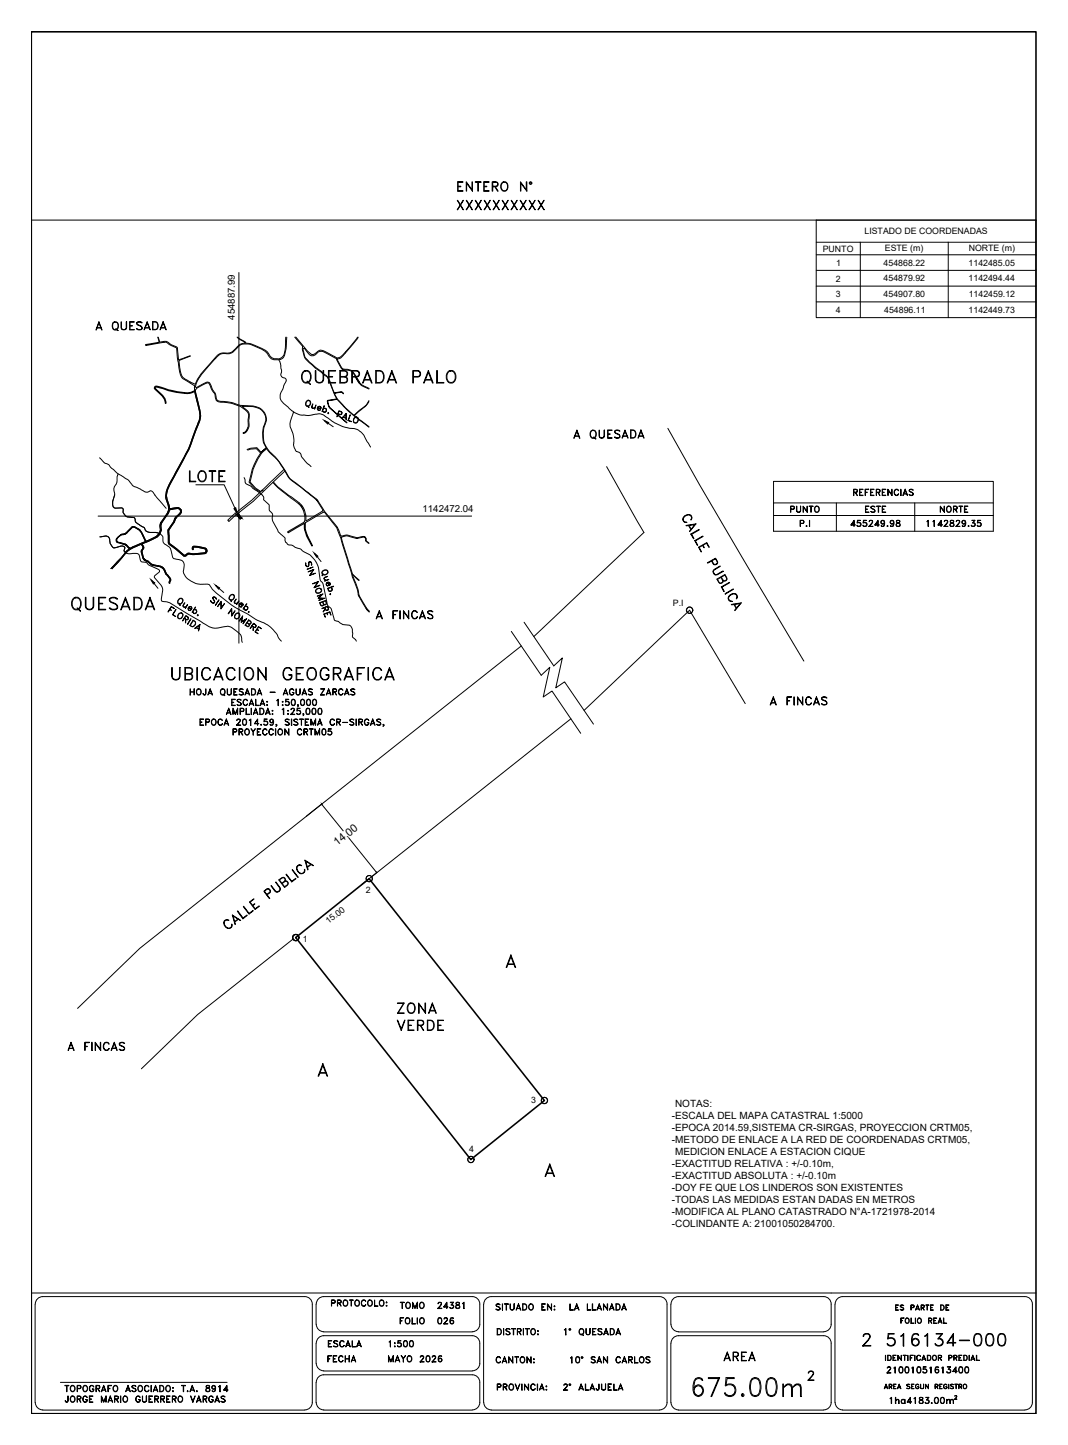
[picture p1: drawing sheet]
<svg xmlns="http://www.w3.org/2000/svg" width="340mm" height="460mm" viewBox="0 0 340 460" stroke-linecap="round" stroke-linejoin="round" font-family="sans-serif">
<!-- layer: Calles -->
<g fill="none" stroke="#000" stroke-width=".32">
<circle cx="219.6" cy="194.3" r="1.02"/>
<circle cx="219.6" cy="194.2" r=".98"/>
<circle cx="94.2" cy="298.5" r="1"/>
<circle cx="94.2" cy="298.4" r=".98"/>
</g>
<!-- layer: MACHOTE$0$4 -->
<path d="M10 70.1h319.9M10 411.6h319.9" fill="none" stroke="#000" stroke-width=".32"/>
<path d="M10 10.1h319.9v440h-319.9z" fill="none" stroke="#000" stroke-width=".51"/>
<!-- layer: TEX -->
<g fill="none" stroke="#000" stroke-width=".32">
<path d="M158.3 422.9h.7a1.11 1.11 0 0 1 .7 1.1 1.11 1.11 0 0 1-.7 1h-.7zM158.4 423.1a.97 .97 0 0 1 1.1 .5 .97 .97 0 0 1-.2 1.2h-.9zM160.3 422.9l.1 2.1zM161.1 423.3a.81 .81 0 0 1 1.3 0l-.5-.2-.7 .2 .1 .3 1 .6 .1 .5-.2 .1a.81 .81 0 0 1-1.1-.1l.4 .1 .8-.1-.1-.5-1-.6zM162.9 422.9l1.2 .2zM163.4 423.1v1.9l.2-1.9M164.8 423.9l.9-.1 .2-.5-.4-.2h-.7l-.1 1.9v-2.1l1.2 .2v.7l-1.1 .2M165.3 424l.6 1-.5-1M166.6 422.9l.1 2.1zM167.3 422.9l1.2 .2zM167.8 423.1v1.9l.2-1.9M169.2 423.3l.2-.2a.92 .92 0 0 1 1.1 .9 .92 .92 0 0 1-1.1 .8l-.4-.6z"/>
<path d="M169.4 423.1a.86 .86 0 0 1 1.1 .9 .86 .86 0 0 1-1.1 .8l-.3-.6zM171.2 423.7l.3 .1zM171.3 423.7l.1 .1zM171.3 424.7l.1 .3zM171.3 424.8h.1M179.7 423.3l.5-.4v2.1l-.1-1.9zM184.6 423.3l.4-.4a.97 .97 0 0 1 1 1.1 .97 .97 0 0 1-1.2 .8l-.4-.6zM184.8 423.1h.2a.87 .87 0 0 1 .8 1 .87 .87 0 0 1-1 .7l-.3-.6zM185.2 424.7l.6 .5zM186.6 422.9l.2 1.8 .3 .1h.5l.2-.4 .1-1.5v1.5l-.3 .4-.5 .2-.4-.3zM188.7 422.9h1.1l-1 .2v1.7l1 .2h-1.1zM188.8 423.9h.6l-.6 .1"/>
<path d="M190.6 423.1a.81 .81 0 0 1 1.1 .2l-.4-.2-.8 .2 .1 .3 1 .6 .1 .5a.81 .81 0 0 1-1.3 0l.5 .1 .7-.1-.1-.6-1-.5-.1-.3zM192.4 424.5h1.1M192.5 424.4h.9M193 422.9l.7 2.1-.7-1.7-.8 1.7zM194.3 422.9a1.09 1.09 0 0 1 1.3 .6 1.09 1.09 0 0 1-.3 1.3l-1 .2zM194.4 423.1h.5a.96 .96 0 0 1 .7 .9 .96 .96 0 0 1-.7 .8h-.5zM196.3 424.5h1.1M196.4 424.4h1M196.9 422.9l.7 2.1-.7-1.7-.8 1.7zM19.2 440.1h53.1M158.3 440.6h.9l.4 .4-.2 .5-1 .1 .8-.1 .2-.3-.2-.5h-.8v1.9zM160.2 440.6l1.1 .1 .2 .3-.2 .5-1 .1 .7-.1 .4-.3-.1-.4-1-.1v1.9z"/>
<path d="M160.8 441.6l.7 1-.6-1M162.2 440.8a.88 .88 0 0 1 1.4 .8 .88 .88 0 0 1-1.4 .7l-.1-.5zM162.4 440.8a.63 .63 0 0 1 .7-.1 .63 .63 0 0 1 .3 .7 .82 .82 0 0 1-.7 1.1l-.6-.7zM164 440.6l.8 1.7 .7-1.7-.7 2zM166.1 440.6l.1 2zM167 440.6l1.2 1.7 .1-1.7v2l-1.2-1.8-.1 1.8zM169.2 440.8l.7-.2 .5 .4a.7 .7 0 0 0-.8-.3 .7 .7 0 0 0-.5 .7v.4a.7 .7 0 0 0 .5 .7 .7 .7 0 0 0 .8-.4 .87 .87 0 0 1-1.3 .3 .87 .87 0 0 1 0-1.4zM171.1 440.6l.1 2zM172 442.1h1.1M172 442h1M172.5 440.6l.8 2-.8-1.8-.7 1.8zM173.9 442.4l.2 .1z"/>
<path d="M173.9 441.2l.2 .3zM173.9 441.4h.1M281.7 441.8h.8M281.7 441.7h.7M282.1 440.7l.6 1.4-.6-1.3-.5 1.3zM283.2 441.4l.7-.1v-.5l-.7-.1-.1 1.4v-1.4l.9 .1-.1 .6h-.7M283.5 441.4l.5 .7zM284.6 442.1v-1.4h.8h-.9v1.4M284.6 441.4h.5h-.5M285.9 441.8h.9M285.9 441.7h.8M286.3 440.7l.6 1.4-.6-1.3-.5 1.3z"/>
<path d="M288.7 440.8l.4-.1 .7 .1h-1l.1 .4 .8 .3 .1 .4-.4 .2-.7-.2a.47 .47 0 0 0 .6 .2 .47 .47 0 0 0 .3-.6l-.8-.3zM290.3 442.1v-1.4h.8h-.8v1.4M290.3 441.4h.5h-.5M291.7 440.8l.5-.1 .4 .3a.59 .59 0 0 0-.8-.1 .59 .59 0 0 0-.1 .8 .59 .59 0 0 0 .8 .1v-.3h-.3h.4a.58 .58 0 0 1-.7 .6 .58 .58 0 0 1-.4-.9zM293.1 440.7l.1 1 .4 .4 .5-.4v-1v1l-.2 .4-.7-.2zM294.7 440.7l.9 1.2 .1-1.2v1.4l-.9-1.3-.1 1.3zM297.8 441.4l.7-.1 .1-.4-.8-.2v1.4v-1.4l.8 .1v.5l-.8 .1M298.2 441.4l.5 .7-.4-.7M299.3 440.7h.7h-.8v1.4M299.3 441.4h.4h-.4M300.6 440.8l.6-.1 .4 .3a.58 .58 0 0 0-.8-.2 .58 .58 0 0 0-.3 .7 .48 .48 0 0 0 .5 .6 .48 .48 0 0 0 .5-.6h-.3h.4a.58 .58 0 0 1-.8 .6 .58 .58 0 0 1-.3-.9zM302.1 440.7v1.4z"/>
<path d="M302.6 440.8l.4-.1 .6 .1h-.9l.1 .4 .7 .3v.6l-.9-.2h.9v-.4l-.7-.3zM304 440.7h.9zM304.4 440.7v1.4l.1-1.4M305.4 441.4l.7-.1v-.5l-.7-.1-.1 1.4v-1.4l.9 .1-.1 .6h-.7M305.8 441.4l.5 .7-.5-.7"/>
<circle cx="181.5" cy="423.2" r=".29"/>
<circle cx="181.5" cy="423.2" r=".16"/>
<circle cx="307.2" cy="441.3" r=".62"/>
<circle cx="307.3" cy="441.3" r=".7"/>
</g>
<!-- layer: MARCO-INTERNO -->
<g fill="none" stroke="#000" stroke-width=".32">
<path d="M11.2 415.2v31.3M11.2 415.2l.6-1.5 .8-.7 1-.2h83.4a2.38 2.38 0 0 1 2.4 2.4M99.4 415.2v31.3M100.6 415.2v6.4M100.7 415.2l.3-1.1 .6-.8 1.5-.5h47.3a2.38 2.38 0 0 1 2.4 2.4M152.8 415.2l-.1 6.9-.8 1.3-1.5 .6h-47.3l-1.5-.6-.6-.8-.3-1M154 415.2v31.3M154.1 415.2l.2-1.1 .6-.8 1.5-.5h53.6a2.38 2.38 0 0 1 2.4 2.4M212.4 415.2v31.3M213.6 415.2v6.4M262.3 412.8h-46.2l-1.5 .5-.7 .8-.2 1.1M262.3 412.8l1 .2 .8 .7 .6 1.5"/>
<path d="M264.7 415.2l-.1 6.9-.8 1.3-1.5 .6M265.9 415.2v31.3M268.3 412.8h58M268.3 412.8l-1 .2-.8 .7-.6 1.5M326.4 412.8l1 .2 .8 .7 .5 1.5M328.7 415.2v31.3M100.6 427.6v6.5M100.7 427.6l.3-1 .6-.9 1.5-.5h47.3a2.38 2.38 0 0 1 2.4 2.4l-.1 7-.8 1.3-1.5 .5M100.7 434l.3 1.1 .6 .8 1.5 .5M103.1 436.5h47.3M213.6 427.6v18.9M213.7 421.6l.2 1 .7 .8 1.5 .6h46.2"/>
<path d="M262.3 425.2h-46.2l-1.5 .5-.7 .9-.2 1M262.3 425.2l1 .3 .8 .6 .6 1.5v18.9M11.2 446.5l.3 1 .6 .8 1.5 .5M13.6 448.9h83.4M99.4 446.5l-.2 1-.7 .8-1.4 .5M100.6 440.1v6.4M100.7 440.1l.3-1.1 .6-.8 1.5-.5h47.3a2.38 2.38 0 0 1 2.4 2.4v6.4M100.7 446.5l.3 1 .6 .8 1.5 .5M103.1 448.9h47.3M152.8 446.5l-.3 1-.6 .8-1.5 .5M154.1 446.5l.2 1 .6 .8 1.5 .5M156.4 448.9h53.6"/>
<path d="M212.4 446.5l-.2 1-.7 .8-1.5 .5M213.7 446.5l.2 1 .7 .8 1.5 .5M216 448.9h46.3M264.7 446.5l-.6 1.5-.8 .6-1 .2M265.9 446.5l.6 1.5 .8 .6 1 .2M268.3 448.9h58M328.7 446.5l-.5 1.5-.8 .6-1 .2"/>
</g>
<!-- layer: Datos -->
<g fill="none" stroke="#000" stroke-width=".32">
<path d="M285.2 415.4h.9l-.9 .1v1.5l.9 .1h-.9zM285.2 416.2h.6l-.6 .1M286.6 415.6l.4-.2 .8 .2h-1.1l.3 .5 .7 .4-.1 .5-.6 .1-.4-.3 .4 .2 .7-.2-.2-.4-.8-.4zM286.8 419.6h1l-.8 .1v1.6zM290.1 419.6l.1 1.6 .9 .1h-1zM290.1 416.2l.9-.1v-.5l-.9-.1v1.6v-1.7l.9 .2v.6l-.9 .1M291.5 419.6v1.7zM291.7 416.7h.9M291.7 416.7h.8M292.2 415.4l.6 1.7-.6-1.5-.7 1.5zM293.4 416.2l.8-.1v-.5l-.8-.1-.1 1.6v-1.7l1 .2-.1 .6-.8 .1M293.8 416.3l.5 .8-.5-.8"/>
<path d="M294.8 415.4l1 .1zM295.2 415.5v1.6l.1-1.6M296.3 415.4h.9l-.8 .1v1.5l.8 .1h-.9zM296.4 416.2h.5l-.5 .1M299.3 419.6l.7 1.7-.7-1.5-.7 1.5zM299.5 415.4h.6a.87 .87 0 0 1 .6 .9 .87 .87 0 0 1-.6 .8h-.6zM299.6 415.5h.5a.86 .86 0 0 1 0 1.5h-.5M300.4 419.6l.1 1.6 .9 .1h-1zM301.2 415.4h1l-.9 .1v1.5l.9 .1h-1zM301.3 416.2h.5l-.5 .1M281.9 431.4l.1 1.7zM282.6 431.4h.6a.87 .87 0 0 1 .6 .9 .87 .87 0 0 1-.6 .8h-.6z"/>
<path d="M282.8 431.5a.79 .79 0 0 1 .9 .8 .79 .79 0 0 1-.9 .7zM284.4 431.4v1.7M284.4 432.2h.5l-.5 .1M284.4 431.5v1.5M285.9 431.4l1.1 1.5v-1.5v1.7l-1-1.5-.1 1.5zM287 420.4h.4l-.4 .1M288 431.5v1.6l.1-1.6M289.1 431.4v1.7zM289.8 431.4h1l-.9 .1v1.6zM289.9 432.2h.5l-.5 .1M291.3 431.4v1.7zM292 431.6l.7-.2 .4 .4-.2-.2a.71 .71 0 0 0-1 .7 .71 .71 0 0 0 1 .6l.2-.2v.2a.81 .81 0 0 1-1.2-.1 .81 .81 0 0 1 .1-1.2z"/>
<path d="M294.1 431.4l.7 1.7-.7-1.5-.6 1.5zM295.3 431.4h.5a.87 .87 0 0 1 .6 .9 .87 .87 0 0 1-.6 .8h-.5zM295.4 431.5a.79 .79 0 0 1 1 .8 .79 .79 0 0 1-1 .7zM295.8 420.4l.7-.1 .2-.4-.9-.2-.1 1.6v-1.7l1 .2v.5l-.9 .2M296.2 420.5l.5 .8-.5-.8M297.4 421.2v-1.5l.9-.1h-1v1.7M297.4 420.4h.5l-.5 .1M298.8 432.2l.9-.1v-.5l-.9-.1v1.6v-1.7l.9 .1 .1 .3-.1 .4-.9 .1M298.8 420.9h1M298.9 420.8h.8M299.3 432.3l.5 .8-.5-.8M302.2 432.2h.6l.3-.4-.3-.3h-.6l-.1 1.6v-1.7l1 .2v.5l-.9 .2"/>
<path d="M303.8 432.2l.8-.1v-.5l-.8-.1-.1 1.6v-1.7l1 .2-.1 .6-.8 .1M304.2 432.3l.5 .8zM305.3 431.4v1.7M305.4 432.2h.5l-.5 .1M305.4 431.5v1.5M306.9 431.4h.6a.91 .91 0 0 1 .5 .9 .91 .91 0 0 1-.5 .8h-.6zM307 431.5a.85 .85 0 0 1 .9 .4 .85 .85 0 0 1-.1 1l-.8 .1zM308.5 431.4l.2 1.7zM309.8 431.4l.7 1.7-.7-1.5-.7 1.5zM310.9 431.4l.1 1.6 .9 .1h-1z"/>
<circle cx="288.9" cy="420.4" r=".79"/>
<circle cx="288.9" cy="420.4" r=".7"/>
<circle cx="292.7" cy="420.4" r=".79"/>
<circle cx="292.8" cy="420.4" r=".7"/>
<circle cx="297.6" cy="432.2" r=".77"/>
<circle cx="297.6" cy="432.2" r=".71"/>
</g>
<!-- layer: LP -->
<path d="M212.7 136.4l10.1 17.9 33.2 56.2M193.2 148.6l11.8 20.9-35 33.2M166 205.6l-121.5 96.3-19.8 19.1M181.8 228.8l-63.4 50.3M237.3 224l-17.7-29.7-33.6 31.9M93.3 299l-30.4 24-17.9 17.3" fill="none" stroke="#000" stroke-width=".32"/>
<!-- layer: 1 -->
<g fill="none" stroke="#000" stroke-width=".32">
<path d="M68.7 114l-.2 .2M110 112.3l-.1 .1M110.4 111.7l-.3 .2M60.6 121.9l1.4 .9M60.6 121.6l1.6 .7M63.1 120.5l-.4 .6M78.9 136l-.3 .8M166.9 198.1l9.4 13.9 2.8-2.5-2.1 9.5 2.8-1.9 9.2 13.4M162.8 201l9.5 14 2.8-2.6-2.1 9.5 2.8-1.9 9.1 13.5M102.5 256.1l6.8 8.4M102.6 255.9l-5.1 4M111 266.7l8.8 11"/>
<path d="M120.1 277.7l-5 4"/>
</g>
<!-- layer: 2 -->
<g fill="none" stroke="#000" stroke-width=".32">
<path d="M218 164.2a1.33 1.33 0 0 1 1.4-.4 1.33 1.33 0 0 1 .9 1.1l-.3 .7a1.03 1.03 0 0 0 0-1.4 1.03 1.03 0 0 0-1.3-.2 1.29 1.29 0 0 0-.9 2l.9 .3a1.11 1.11 0 0 1-1.3-.7 1.11 1.11 0 0 1 .6-1.4zM218.4 167.3l3.2-.5-2 2.5 1.6-2.3zM219.2 167.2l.8 1.5M219.4 167.2l.7 1.3M220 170l2.6-1.4 .1 .1-2.5 1.4 .8 1.3-.1 .1zM221.2 172.1l2.6-1.4 .1 .1-2.5 1.4 .8 1.4zM222.4 174.2l2.6-1.5 .9 1.5-.9-1.3-2.4 1.4 .7 1.4zM223.8 173.6l.5 .7-.6-.7M226.7 178.5l.6 1a.72 .72 0 0 0 .7 .1 .72 .72 0 0 0 .4-.7l-.6-1-2.4 1.4-.2-.1 2.6-1.5 .7 1.1a.8 .8 0 0 1-.4 .9 .8 .8 0 0 1-1-.1l-.5-1M227.1 181.6l2.2-1.4-1.8 1.2-.4 .5 .3 .7 .5 .4 2.3-1.2 .1 .1-1.9 1.1a1.02 1.02 0 0 1-1.1-.3 1.02 1.02 0 0 1-.2-1.1zM229.7 183.7l.8 1.2 .9-.5-.6-1.3-2.3 1.3 .8 1.2 .8-.5-.5-1.3M229.7 186.8l2.6-1.4-2.4 1.5 .7 1.4z"/>
<path d="M230.2 184.6l.1 .5a.77 .77 0 0 1-.6 .6 .77 .77 0 0 1-.8-.3l-.6-1 2.5-1.5 .6 1a.78 .78 0 0 1-.3 1 .78 .78 0 0 1-1-.2M230.9 189l2.6-1.5zM232.5 189.4a1.2 1.2 0 0 1 1.6-.4 1.2 1.2 0 0 1 .4 1.7 1.03 1.03 0 0 0-.1-1.3 1.03 1.03 0 0 0-1.3-.2 1.27 1.27 0 0 0-.8 2l.9 .3a1.11 1.11 0 0 1-1.3-.8 1.11 1.11 0 0 1 .6-1.3zM232.9 192.4l3.1-.5-2 2.5 1.7-2.2zM233.6 192.3l.9 1.5M233.9 192.4l.7 1.2M91.1 278.4l.1-.1 1.7 2.3 1.3-.9-1.3 1.1zM93.1 276.8l1.8 2.4zM94.6 275.7l.8-.4 .7 .3a1.03 1.03 0 0 0-1.3 .2 1.03 1.03 0 0 0-.1 1.3 1.24 1.24 0 0 0 2.1 .6l.2-.9a1.11 1.11 0 0 1-.6 1.3 1.11 1.11 0 0 1-1.3-.4 1.64 1.64 0 0 1-.5-2zM97.1 273.8l2.7 1.8-2.5-1.4 .7 2.8zM99 275.1l-1.1 .9M99.2 275.2l-1.4 1"/>
<path d="M71.4 293.1a1.1 1.1 0 0 1 1.5-.1h-.9l-.5 .3a1.45 1.45 0 0 0 .3 1.7 1.45 1.45 0 0 0 1.8 .1l.3-.9a1.05 1.05 0 0 1-.9 1.4 1.75 1.75 0 0 1-1.6-2.5zM74 291.3l2.6 1.7-2.4-1.4 .7 2.8zM75.6 290.1l.1-.1 1.7 2.3 1.2-1 .1 .1-1.4 1.1zM75.8 292.6l-1.1 .8M76 292.6l-1.4 1.1M77.5 288.6l.1-.1 1.7 2.3 1.3-.8-1.3 1zM79.4 287.2l1.4-1-1.2 1 1.7 2.1 1.2-.9 .1 .1-1.4 1zM80.4 288.2l.7-.5-.6 .6M85 284.8l1-1a.77 .77 0 0 0-.9-.8l-.9 .7 1.7 2.3-1.9-2.3 1-.8h.5l.6 .5v.5l-1.1 1M86.4 281.9l1.3 1.7 .6 .3 .6-.3 .3-.6-1.4-2.1 1.4 1.6a1.02 1.02 0 0 1-.4 1.3 1.02 1.02 0 0 1-1.2-.1zM89.8 281.1l1-.9-.6-.8-1.2 .7 1.6 2.2 1.1-1-.6-.8-1.2 .8M90.6 280.6h.8a.85 .85 0 0 1 .1 1.2l-.9 .7-1.8-2.4 .9-.7 .6-.1a.79 .79 0 0 1 .6 .6 .79 .79 0 0 1-.3 .8"/>
<path d="M161.5 307.1h2.3M161.7 306.9h1.9M162.7 304l1.5 4h-.2l-1.3-3.4-1.3 3.4h-.2zM102.8 338.6l1.5 4h-.2l-1.3-3.4-1.3 3.4h-.2zM101.7 341.7h2.2M101.9 341.5h1.9M173.9 373.6h2.3M174.1 373.4h1.9M175.1 370.6l1.5 4h-.2l-1.3-3.5-1.4 3.5h-.2z"/>
</g>
<!-- layer: 1 -->
<path d="M102.4 255.9l.1 .2zM119.8 277.7l.2 .1z" fill="#000" stroke="#000" stroke-width=".32"/>
<!-- layer: 0 -->
<g fill="none" stroke="#000" stroke-width=".32">
<path d="M76.1 86.8v118M97.7 127.7l.3-.2a.84 .84 0 0 1 .8 1.2 .84 .84 0 0 1-1.3 .4l-.1-.7zM97.8 127.5l.2-.1a.94 .94 0 0 1 .9 1.2 .94 .94 0 0 1-1.4 .5l-.2-.7zM98 129.1l.4 .7zM99.6 128.6l-.2 1.1 .3 .2 .6-.1-.4 .2-.6-.2zM100.6 128.9l-.4 1.3zM101.2 129.8l.9 .3 .1-.2a.54 .54 0 0 0-.7-.4 .54 .54 0 0 0-.3 .7 .54 .54 0 0 0 .8 .2 .58 .58 0 0 1-.9-.3 .58 .58 0 0 1 .5-.8 .58 .58 0 0 1 .6 .8l-1-.3M103 130.1a.62 .62 0 0 1 .9 .2 .62 .62 0 0 1-.3 .9 .62 .62 0 0 1-.9-.4l.4 .3a.57 .57 0 0 0 .8-.4 .57 .57 0 0 0-.5-.7zM103.2 129.1l-.6 1.9zM104.4 131.5l.2-.1v.3zM104.5 131.5h.1M107.6 131.7l1 .2 .2-.6-.8-.4-.7 1.8 .6-1.9 .8 .2 .2 .3-.3 .7-1-.2"/>
<path d="M109.2 132.8l1 .4M109.3 132.7l.9 .4M110.2 131.6l.1 2.1-.2-1.8-1.3 1.4zM111.5 132l-.6 1.8 1 .5-1.1-.4zM112.8 133.3l.4-.5a.86 .86 0 0 1 .8 1.2 .86 .86 0 0 1-1.4 .3zM112.8 133a.76 .76 0 0 1 1-.1 .76 .76 0 0 1 .3 .9l-.2 .4a.74 .74 0 0 1-.9 .5 .74 .74 0 0 1-.5-1zM31.2 164.3h119M97.3 179.2v.5l.5 .7 .4-.3 .1-1.1 .4-.3 .4 .3 .2 .7-.1 .3-.1-.9-.5-.3-.2 1.2-.3 .4h-.5l-.3-.7zM54.1 194l.5 .3-.5-.3M54.5 193.1l1 .6-1-.5-1 1.6zM56 194l-.9 1.7 .8 .6-1-.6zM56.9 190.8a.81 .81 0 0 1 1.3-.1 .81 .81 0 0 1-.3 1.3 .74 .74 0 0 1-1 .3 .74 .74 0 0 1-.3-1.1z"/>
<path d="M56.9 195.4a.76 .76 0 0 1 1.1-.2 .76 .76 0 0 1 .2 1l-.3 .5a.76 .76 0 0 1-1 .2 .76 .76 0 0 1-.3-1zM57 190.8l.8-.2a.9 .9 0 0 1 .2 1.2 .9 .9 0 0 1-1.2 .3 .94 .94 0 0 1 .2-1.3zM57 195.5a.67 .67 0 0 1 .9-.2 .67 .67 0 0 1 .2 .9 .91 .91 0 0 1-1.1 .7l-.2-.1a.94 .94 0 0 1 .2-1.3zM57.1 192.1l.2 .7zM58.7 196.8l.9 .5 .3-.6-.7-.6-1 1.6 1-1.7 .8 .6-.3 .7-1-.4M58.8 191.9l-.4 1 .2 .4h.6h-.6l-.4-.3zM59.1 197.1v1.2l.1-1.1M59.7 192.4l-.6 1.2zM60.1 193.4l.8 .5 .1-.6a.61 .61 0 0 0-1 .4 .61 .61 0 0 0 .8 .6 .64 .64 0 0 1-1-.3 .64 .64 0 0 1 .5-.8 .64 .64 0 0 1 .8 .6l-.1 .2-.9-.6M60.8 196.9l-1.1 1.8zM61.5 197.4l.5 .4a1.06 1.06 0 0 1 .1 1.2 1.06 1.06 0 0 1-1.1 .5l-.5-.4zM61.5 197.6a.93 .93 0 0 1 .6 1.4 .93 .93 0 0 1-1.5 .1z"/>
<path d="M61.8 194.1a.63 .63 0 0 1 .8 .4 .63 .63 0 0 1-.4 .8 .63 .63 0 0 1-.8-.6l.2 .4a.58 .58 0 0 0 .9-.1 .58 .58 0 0 0-.3-.9zM62.2 193.3l-1 1.6zM62.4 199.8l1 .6M62.5 199.7l.8 .5M62.8 195.9l.2-.2 .1 .2-.2 .2zM63 195.8h.1M67.9 190.1h.6l.5 .7-.6-.7-.6 .2 .6 1.2-.5 .6-.6-.4-.2-.5 .8 .8 .4-.3-.5-1.1zM69.7 191l-1.1 1.7zM70.4 191.4l.1 2.1 1-1.3-1.1 1.6-.1-2.1-1 1.4zM73.3 189.6a.82 .82 0 0 1 1.3-.1 .82 .82 0 0 1-.3 1.3 .81 .81 0 0 1-1.3 0 .81 .81 0 0 1 .3-1.2zM73.4 189.6l.5-.3a.71 .71 0 0 1 .6 1 .85 .85 0 0 1-1.3 .5l-.2-.5zM73.5 190.8l.2 .7z"/>
<path d="M73.8 193.7l.1 2.2 1-1.4-1.1 1.6-.1-2.1-1.1 1.4zM75 195.5a.76 .76 0 0 1 1.1-.3 .76 .76 0 0 1 .2 1.1l-.3 .5a.83 .83 0 0 1-1.3-.1 .83 .83 0 0 1 .3-1.2zM75.2 190.7l-.5 1 .2 .4h.6l-.4 .1-.6-.4zM75.3 195.4a.66 .66 0 0 1 .9 0 .66 .66 0 0 1 0 .9 .85 .85 0 0 1-1.3 .5 .97 .97 0 0 1 .4-1.4zM76 191.3l-.6 1.1zM76.5 192.2l.7 .6v-.6a.56 .56 0 0 0-.9 .2 .56 .56 0 0 0 .5 .8l.2-.1a.62 .62 0 0 1-.9-.5 .62 .62 0 0 1 .7-.7l.6 .4-.2 .6-.8-.6M77.3 196.1l-.3 1.8 1.5-1-1.1 1.7 .8-1.3-1.4 .8 .3-1.6-1 1.2zM78.5 192.2l-1 1.7zM78.7 198.2l.9 .5 .3-.6-.7-.6-1 1.5 .8 .4 .4-.5-.7-.6M79.1 194.7l.2 .3h-.2zM79.2 194.8h.1M79.2 198.6l.2 .6-.3 .3-1.1-.5 1.2-1.7 .8 .8-.4 .6h-.4"/>
<path d="M80.3 199.3l.9 .4 .3-.5-.7-.7-1.1 1.6 1-1.7 .9 .8-.4 .6-1-.4M80.6 199.6v1.2l.1-1.1M82.3 199.5l.9 .6-.8-.5-1.1 1.5 .9 .7-1-.7zM97.8 181.2l1.9-.7zM98.1 182l1.8-.7-1.1 1.7 1.7-.5-1.9 .7 1.2-1.8zM99.5 185.8l1.9-.7-1.1 1.8 1.6-.5-1.9 .7 1.2-1.8zM100.7 187.6a.88 .88 0 0 1 1.2-.3 .88 .88 0 0 1 .4 1.1 .97 .97 0 0 1-1 .5 .97 .97 0 0 1-.8-.8zM100.8 187.7l.2-.2a.83 .83 0 0 1 1.3 .4 .89 .89 0 0 1-.8 .9 .89 .89 0 0 1-1-.8zM101 189.8l1.9-.7-1.4 1.2 1.9 .2-1.9 .7 1.4-.7h-1.6l1.2-1.2zM102.6 182.1a.94 .94 0 0 1 1-.6 .94 .94 0 0 1 .8 .8 .94 .94 0 0 1-1 .7 .94 .94 0 0 1-.8-.9zM102.7 181.8a.88 .88 0 0 1 1.2-.4 .88 .88 0 0 1 .4 1.1 .97 .97 0 0 1-1 .6 .97 .97 0 0 1-.8-.9zM102.8 182.6l-.2 .7z"/>
<path d="M102.8 191.6l.5 .9 .6-.3-.3-.9-1.7 .6 .5 .9 .6-.2-.3-.9M102.9 192.2l.4 .4 .5-.1 .1-.6-.2-.7-1.9 .7 .6 1 .5-.1 .2-.6M103.1 195.5l1.9-.7 .4 1-.4-.9-1.7 .6 .3 1zM103.2 184l1.1-.5-1 .6v.3l.5 .3-.4-.1zM103.4 184.9l1.3-.4zM103.5 193.4l.4 .9 .6-.3-.2-.9-1.8 .7 1.8-.8 .3 1.1-.8 .2-.4-.9M103.6 193.9l-.7 .9zM103.9 185.6a.64 .64 0 0 1 1.1-.2 .64 .64 0 0 1-.3 1.1l-.4-1.1 .5 .9 .3-.2a.57 .57 0 0 0-.8-.6 .57 .57 0 0 0-.1 1h.2h-.3l-.3-.4zM104.1 195.2l.2 .5-.2-.5M104.3 187.3l1.9-.6zM105.1 189.1h.2l-.1 .2zM105.2 189.1h.1"/>
<path d="M62 200.1l1.7-1.3-.5 2.1 .3-1.9zM81.9 200.3l.4 .5-.5-.4M63.7 228.9h1.1l-1 .1v1.8l1 .1h-1.1zM63.8 229.8h.5l-.5 .2M65.6 229.8h.9v-.7l-.9-.1-.1 1.9v-2h.9l.3 .4-.3 .7h-.8M67.5 229.2l.4-.3a.97 .97 0 0 1 1 1 .97 .97 0 0 1-1.2 .9l-.4-.6zM67.7 229.1l.2-.1a.87 .87 0 0 1 .8 1 .87 .87 0 0 1-1 .7l-.3-.5zM69.6 229.2l.8-.3 .4 .5a.7 .7 0 0 0-.8-.4 .7 .7 0 0 0-.5 .6v.6a.7 .7 0 0 0 .5 .6 .7 .7 0 0 0 .8-.4 .71 .71 0 0 1-.8 .5 .71 .71 0 0 1-.6-.7zM72.1 228.9l.7 2-.7-1.7-.8 1.7zM72.3 227h1.1M72.3 226.9h1M72.8 225.5l.8 2-.8-1.7-.7 1.7z"/>
<path d="M73.8 222.6v2h1.1l-1-.1v-1.8M74.2 225.5l.7 1.7 .8-1.7v2l-.1-1.5-.7 1.5-.7-1.5v1.5zM75.4 230.8l1.2 .1h-1.3l1.2-1.4-.4-.5-.5 .1-.1 .3-.1-.1 .4-.4h.3l.4 .2v.5l-1.1 1.3M75.5 222.9a.81 .81 0 0 1 1.3 0l-.5-.2-.7 .2 .1 .4 1 .6 .1 .4-.2 .2a.81 .81 0 0 1-1.1-.2l.4 .2 .8-.2-.1-.4-1-.6zM76.5 226.4l1-.1 .1-.5-.3-.2h-.8v1.9v-2l1.1 .1v.7l-1.1 .2M77.5 229a.6 .6 0 0 1 .9 .3v1.2a.61 .61 0 0 1-.5 .4 .61 .61 0 0 1-.6-.4zM77.5 229.1h.7M77.6 222.9l.8-.3 .4 .5a.7 .7 0 0 0-.8-.4 .7 .7 0 0 0-.5 .7v.5a.7 .7 0 0 0 .5 .6 .7 .7 0 0 0 .8-.4 .71 .71 0 0 1-.8 .5 .71 .71 0 0 1-.6-.7zM77.6 229l-.3 .8 .3 1M78.2 229l.2 .8-.2 1M78.4 225.5v1.9l1.1 .1h-1.1zM79.4 229.3l.5-.4v2l-.1-1.8z"/>
<path d="M79.9 225.5l.2 2zM80.1 222.6l.7 2-.7-1.7-.8 1.7zM80.8 227h1.2M80.9 226.9h1M81.4 222.6l.1 1.9 1.1 .1h-1.2zM81.4 225.5l.8 2-.8-1.7-.8 1.7zM82 228.9v2v-1.7l-.9 1.2h1.3h-1.4zM82.7 225.5a1.09 1.09 0 0 1 1.3 .5 1.09 1.09 0 0 1-.3 1.4l-1 .1zM82.8 225.6h.6a.96 .96 0 0 1 .6 .9 .96 .96 0 0 1-.6 .9h-.6zM83.6 222.6l.7 2-.7-1.7-.8 1.7zM84.1 229.8v-.9h1l-.8 .1-.2 .6a.71 .71 0 0 1 1.1 .2 .71 .71 0 0 1-.3 1 .71 .71 0 0 1-1-.3h.2M84.7 227h1.2"/>
<path d="M84.8 226.9h1M85 224.3l.2 .1-.1 .2-.2-.1zM85 224.4h.1M85.3 225.5l.7 2-.7-1.7-.8 1.7zM86 229.4l.4-.4 .6 .4M86.4 229l-.4 .5 .4 .5M86.6 229a1.25 1.25 0 0 1 .1 1.8M86.6 226.2l.3 .1zM86.6 227.3l.2-.1 .1 .2-.2 .1zM86.7 226.2h.1M86.7 227.3h.1M87 229.8a.62 .62 0 0 1-.9 .2 .62 .62 0 0 1 0-1 .62 .62 0 0 1 .9 .2l.1 .4a.98 .98 0 0 1-.7 1.3l-.4-.3 .2 .2"/>
<path d="M88.1 223l.5-.4v2l-.1-1.8zM89.9 224.4l.1-.1 .2 .2-.2 .1zM89.9 225.8l.5-.3v2l-.2-1.9zM90 224.4h.1M90.8 229.2a.81 .81 0 0 1 1.3 0l-.5-.2-.7 .2 .1 .4 1 .6 .1 .4-.2 .2a.81 .81 0 0 1-1.1-.2l.4 .2 .8-.2-.1-.4-1-.6zM90.9 224.3l.3 .2M91 222.6h.9l-.8 .1-.1 .7a.71 .71 0 0 1 1 .1 .71 .71 0 0 1-.2 1 .71 .71 0 0 1-1-.3l.8 .3 .5-.4M91.6 226.2l.3 .1zM91.7 223.4a.62 .62 0 0 1 .4 .5 .62 .62 0 0 1-.4 .6M91.7 226.2h.1M91.7 227.2l.2 .1-.1 .2-.2-.1zM91.7 227.3h.1"/>
<path d="M92.6 227.4l1.3 .1h-1.4l1.2-1.5-.1-.4h-.8l-.2 .4 .1-.4 .7-.1 .4 .5-1.2 1.5M92.8 228.9l.1 2zM93 222.7a.62 .62 0 0 1 1 .3v1.2a.62 .62 0 0 1-.6 .4 .62 .62 0 0 1-.6-.4l-.1-.7zM93 224.4h.8M93.1 222.7l-.3 .8 .3 1M93.5 229.2l.2-.2a.81 .81 0 0 1 1.2 .2l-.5-.2-.7 .2v.4l1.1 .6 .1 .4a.81 .81 0 0 1-1.4 0l.5 .2 .8-.2-.2-.6-.9-.4zM93.7 222.7l.3 .8-.3 1M94.6 227.2l.2 .2M94.8 224.4h.1M94.9 224.9l-.1-.6 .2 .4-.3 .3M94.9 224.6l.1 .1M95.3 226.2a.62 .62 0 0 1 .4 .6 .62 .62 0 0 1-.4 .6"/>
<path d="M95.4 228.9l1.2 .1zM95.7 226.6a.79 .79 0 0 0-1.1-.3v-.8h1l-.9 .1-.1 .6a.71 .71 0 0 1 1 .2 .71 .71 0 0 1-.2 1 .71 .71 0 0 1-1-.3l.8 .3 .5-.4M95.9 222.7a.6 .6 0 0 1 1 .3v1.2a.61 .61 0 0 1-.6 .4 .61 .61 0 0 1-.5-.4zM95.9 224.4h.8M95.9 229v1.9l.1-1.9M96.1 222.7l-.3 .8 .3 1M96.5 227.3h.1M96.6 222.7l.3 .8-.3 1M96.6 227.7l-.1-.5 .2 .3-.2 .4M96.6 227.5h.1M97.3 230.8v-1.8l1-.1h-1.1v2M97.7 225.6a.6 .6 0 0 1 .9 .2v1.3a.61 .61 0 0 1-.6 .4 .61 .61 0 0 1-.5-.4z"/>
<path d="M97.7 227.3h.7M97.7 225.6h.7l.2 .2-.2 1.6M97.8 225.6l-.3 .7 .3 1.1M97.9 222.7a.6 .6 0 0 1 .9 .3v1.2a.61 .61 0 0 1-.6 .4 .61 .61 0 0 1-.5-.4zM97.9 224.4h.7M98 222.7l-.3 .8 .3 1M98.6 222.7l.2 .8-.2 1M99 228.9l.8 1.7 .7-1.7v2l-.1-1.5-.6 1.5-.7-1.5-.1 1.5zM99.6 225.6a.6 .6 0 0 1 .9 .2v1.3a.61 .61 0 0 1-.6 .4 .61 .61 0 0 1-.5-.4zM99.6 227.3h.7M99.6 225.6h.7l.2 .2-.2 1.6M99.7 225.6l-.3 .7 .3 1.1"/>
<path d="M99.8 222.7a.6 .6 0 0 1 .9 .3v1.2a.61 .61 0 0 1-.6 .4 .61 .61 0 0 1-.5-.4zM99.8 224.4h.7M99.9 222.7l-.3 .8 .3 1M100.5 222.7l.2 .8-.2 1M101.5 225.6a.6 .6 0 0 1 .9 .2v1.3a.61 .61 0 0 1-.5 .4 .61 .61 0 0 1-.6-.4zM101.5 227.3h.7M101.5 225.6h.7M101.6 225.6l-.3 .7 .3 1.1M101.9 228.9l.7 2-.7-1.7-.8 1.7zM102.2 225.6l.2 .7-.2 1.1M105.3 229.2l.7-.3 .5 .5a.7 .7 0 0 0-.8-.4 .7 .7 0 0 0-.5 .6v.6a.7 .7 0 0 0 .5 .6 .7 .7 0 0 0 .8-.4 .71 .71 0 0 1-.8 .5 .71 .71 0 0 1-.6-.7zM107.3 229.8h.9l.1-.5-.3-.3h-.7l-.1 1.9v-2l1.1 .2v.7l-1 .2"/>
<path d="M107.8 230l.6 .9zM109.1 230h1.6zM111.4 229.2a.81 .81 0 0 1 1.3 0l-.5-.2-.8 .2 .2 .4 1 .6 .1 .4-.2 .2a.81 .81 0 0 1-1.1-.2l.4 .2 .8-.2-.1-.4-1.1-.6zM113.3 228.9l.2 2zM114.3 229.8h1l.1-.5-.4-.3h-.7l-.1 1.9v-2l1.2 .2v.7l-1.1 .2M114.8 230l.6 .9-.5-.9M116.2 229.2l.8-.3 .5 .5a.7 .7 0 0 0-.8-.4 .7 .7 0 0 0-.6 .6l.1 .8 .4 .4 .7-.2v-.4l-.3-.2h.5a.74 .74 0 0 1-.7 .9 .74 .74 0 0 1-.8-.7zM118.1 230.4h1.2M118.7 228.9l.7 2-.7-1.7-.8 1.7zM120 229.2a.81 .81 0 0 1 1.3 0l-.5-.2-.8 .2 .1 .4 1.1 .6 .1 .4-.2 .2a.81 .81 0 0 1-1.1-.2l.4 .2 .8-.2-.1-.4-1.1-.6zM122 230.7h.1M122.1 231.2l.1-.4h-.3l.1-.2 .2 .4-.3 .3"/>
<path d="M122.1 230.9l.1 .1"/>
<circle cx="78.3" cy="193.7" r=".64"/>
<circle cx="105.1" cy="187.7" r=".65"/>
<circle cx="117.6" cy="279.7" r=".98"/>
<circle cx="94.2" cy="298.5" r="1"/>
<circle cx="94.2" cy="298.4" r=".98"/>
<circle cx="173.3" cy="350.4" r="1"/>
<circle cx="173.4" cy="350.3" r=".98"/>
<circle cx="149.9" cy="369.1" r="1"/>
<circle cx="150" cy="369.1" r=".98"/>
</g>
<!-- layer: - -DC PAVIMENTOS -->
<g fill="#000" stroke="#000" stroke-width=".32">
<path d="M75.3 163.8h.8l.8 1.1zM75.3 163.8l.5-.3 .3 .3z"/>
<path d="M75.3 163.8l.8 1.1h.8zM76.1 164.9h.8l-.4 .4z"/>
</g>
<!-- layer: PARCELAS -->
<path d="M75.3 163.8l.5-.3 1.1 1.4-.4 .4z" fill="none" stroke="#000" stroke-width=".32"/>
<circle cx="83.4" cy="156.2" r=".25" fill="#000"/>
<!-- layer: SERVIDUMBRE -->
<path d="M78.7 143.1l1.1-.4 2-.2 1.4 1.5 1.5-1.4-1.5 1.4M78.9 143.3l.9-.3 1.9-.2 1.3 1.4a21.9 21.9 0 0 0-3.7 9.3l1.9 2.1 1.7 1.1M84.8 142.9a14.3 14.3 0 0 0-4.5 7.9l-.7 2.6 1.8 2 1.7 1.1" fill="none" stroke="#000" stroke-width=".32"/>
<!-- layer: AUTODIB_VIALES_5000 -->
<g fill="none" stroke="#000" stroke-width=".32">
<path d="M50.2 107.3a1.51 1.51 0 0 1 .3 1.7l-4.1 .7v.3l5.2-.9a1.82 1.82 0 0 1 2.3 .6l2.4 1.2 .2 2.8 1 5.6a2.76 2.76 0 0 0 1.9 1.9l1.2 .7M50.4 107.3l.5 1.6 .7-.1a2.43 2.43 0 0 1 2.8 .9l1.7 .7 .4 .4 .4 3.8 3.7-1.4M60.6 113.4l-3.3 1.2-.3 .4 .5 3.4 .4 1.3 1 1 1.7 .9M68.5 114.2a27.9 27.9 0 0 0-6 7.9l-.3 1.1 .3 .2 2.7-1.5a1.19 1.19 0 0 1 2 .8l.4 1.2a4.6 4.6 0 0 1 1.4 3.2l.2 .3 .8 .3a17.5 17.5 0 0 1 6.5 1.4 12.7 12.7 0 0 1 6.2 .8 4.2 4.2 0 0 1 1.4 6.1 7.7 7.7 0 0 0 2.3 8.3 33.7 33.7 0 0 1 5.9 8.1l8.4 6.4 .5 .7a48.4 48.4 0 0 0 6 8.1l1.3 3 2.1-.3 2.8 .9 2.7-.4 .5 .6v.8l.9 .7M75.5 107.3l2.5 1.8a4.5 4.5 0 0 0-3 1.9 3.7 3.7 0 0 1-4.1 1.4l-.8 .2a25.4 25.4 0 0 0-5.3 5.5l-1.7 2.4M75.7 107.3l2.3 1.5 .3 .4a16.3 16.3 0 0 1 6.8 2.8l.4 .5a2.86 2.86 0 0 0 4.9 .5l.5-2.2 .1-3.5M91.3 107.3l-.2 3.5a4 4 0 0 1-1.8 3.7h-.7a2.74 2.74 0 0 1-3.4-1.8 9.3 9.3 0 0 0-5.4-3.1 3.8 3.8 0 0 0-4.7 1.6 3.6 3.6 0 0 1-4.1 1.4l-.8 .1-1.5 1.3M93.9 107.3l2.4 2.9a6.7 6.7 0 0 0 3.1 6l4.4 3.5a2.23 2.23 0 0 1 1.1 1.7l1.4 3.7 1 1.9-3 .5a3.5 3.5 0 0 0 2 3.5l4.1 3.6-4.9-4.4a2.98 2.98 0 0 1-1.2-2.5l3-.7a45.5 45.5 0 0 0 10.2 9M94.2 107.3l3.7 4.5 1 .8 .8 .3 .8-.4a2.13 2.13 0 0 1 3.3-.5l3.8 1.9a3.6 3.6 0 0 0 2.5-2M107.2 114.4v-.2l-2.4-1.3a3.6 3.6 0 0 0-3.1-1l-1.4 1.1-1.2 .2a4.8 4.8 0 0 1-2.2-2.4l-.3 .2a5.3 5.3 0 0 0 2 4.3l5.7 4.7 2.1 5.1 2.4-.4 .6 .6-.7-.4-2.2 .4a20 20 0 0 0 5.4 6.2l.8 .7 1.2-1a9.1 9.1 0 0 0 3.6-3.7M109.9 112.4a3.1 3.1 0 0 1-2.3 1.9l-.2-.1 .4 1.1 1.4 2.1a5.2 5.2 0 0 1 3.3 1.1l1.8 2.9M113.9 107.3l-3.5 4.4"/>
<path d="M113.9 107.8l-3.9 4.5M114 107.3l-.1 .4M62 124.4l-1.4 .5a25.2 25.2 0 0 1-10.4-1.9l-.5-.1a.61 .61 0 0 0-.6 .8l.7 .7a6 6 0 0 1 2.8 4h.3a6 6 0 0 0-2.9-4.2l-.6-.7 .3-.3 .4 .1a30.6 30.6 0 0 0 10.1 2l1.8-.6 1.2 5.1a7.5 7.5 0 0 1-.8 6.5l-2.1 5.8-1.1 2.3M62 123.2v1.2M62 122.8v1.6M62.7 121.1l-.5 1.2M78.6 136.8l-.6 .8-.6 .2 .1 .2a3.3 3.3 0 0 0 1.7-4.2 2.75 2.75 0 0 0-1.1-3.6l-1.1-.8h1.8a5 5 0 0 1 5.7 3 4.1 4.1 0 0 1-.6 3.5 8.5 8.5 0 0 0 3.7 9.7l1.4 1.6 1.6 2.4M78.9 136l.1-2.2a2.56 2.56 0 0 0-1-3.4 14 14 0 0 0-8.4-2.5l-.8-.7a4.6 4.6 0 0 0-1.4-3.2l-.9-1.9-.6-.2-3 1.6-.7 .7 1.2 5.5a7.9 7.9 0 0 1-.8 6.7l-2.5 6.8-6.1 11.2-.9 2.7-.1 1 1 3.7 2.7-.2 .8 .5 .3 .6-.5 1-1.2 1.2-.6 1.4-1.8 2.5 .1 4 4.9 4 1.1-.7 2 .2 3.5-.3 .3-.3v-.7l-.3-.3-2.4-.5-1.2-.1-.2 .4v.5h-.2v-.8l.4-.3 3.6 .6 .6 .7-.1 .7-.5 .3-3.5 .4-1.9-.2-.7 .6-.6 .1-4.8-3.8-.2-.4-.1-4.2 1.7-2.4 .7-1.6 1.6-1.6-.1-.8-.6-.4-1.4 .1-1.5 .4-.4 1.1-2.1 3.1v2.1l-.7 1.6-.9 .8-4.4 2 .4 1.4-.7 .9 .6 2.3 .5 .6 .9 .3 1.5 1.2 2.5 .4 1 .7 .9 1.8 1.4 1.6-.3 1.3-.2 .1-.1-.4 .4-.9-1.3-1.5-.6-1.3-.7-.9-3.2-.8-2.9-2.1-.5-2.4 .6-1.1-.6-1-2.2 .8-2 1.3-5.1 5.7M117.5 127.9a9.4 9.4 0 0 1-3.5 3.3l-1.2 1.1 4.7 3.6M52.8 157.6v1.1l.9 3v.8l-.3 .7-2.3 3.5-.2 2.7-1.2 1.4-3.2 1.5M59.1 144.6l-5.3 9.7-.8 2.2-.2 1.1M86.9 153.6l2.4 2.3 5.8 4.4 .8 1 .7 1.3 .5 1.6-.2 2-5.3 3.1 .2 .3 5.1-2.9v1.6l.6 2 1.8 3.5 .2-.1-1.6-3.2-.7-1.9v-2.1l6.1-3.5 2.9 3.8a4.8 4.8 0 0 1 1.6 2.6l.8 2.1 3.6 12.2 1.5 3.8 .4 2.1 2.5 4.2 1 1"/>
<path d="M90.4 149.4l-4 3.8a82.7 82.7 0 0 1-12 10.7l-1.9 1.7 .4 .4 1.8-1.7 5.9-4.7 10.1-9.6M90.6 149.8a10.6 10.6 0 0 0 5.1 5.2l5.3 4.3 1.9 3.2-5.4 3.3-.1-1.7-.5-1.8-.8-1.4-.8-.9a50.7 50.7 0 0 1-8.2-6.6M37.7 171l.8-.7 1.8-.5 2-2 .6 .1 1.3 .7 .8 .9 1.3 2.9-4.4 1.9a.44 .44 0 0 1-.4 .3 .44 .44 0 0 1-.4-.3l-1-1-2.7-.7-.3-.9zM46.5 172.3l-1.8-3.4-1.8-1.2h-.9l-1.9 2.1-1.7 .4-1.3 1.3v.9l.4 .3 2.6 .8 1 1.3-1 .9-1.6 1.9-3.2 3.4M117.5 173l-1-.8v-.7l-.5-.5-2.5 .4-3.4-.8-1.4 .4 3.4 11.7 2.3 2M114.3 184.8l-2-1.8 .1 .5a16.8 16.8 0 0 1 1.9 5.9l2.4 4.2 .9 1.1"/>
</g>
<!-- layer: AUTODIB_HIDRO_1000 -->
<path d="M36.5 157.6a5.6 5.6 0 0 0-.6 3.1 1.08 1.08 0 0 0 1.1 1.1h2.1l.1 .3v1l.8 1.1 .5 .4 2.2 .1 .3 .5a2.06 2.06 0 0 0 1.6 2l.7 .5a1.86 1.86 0 0 1 1.2 1.4l1.3 .4h1.9l.9 .3M31.8 170.9l1.7-.2a1.22 1.22 0 0 1 1.4 1.2 2.86 2.86 0 0 0 1.1 2.4l.3 .2 2.4-.7a.74 .74 0 0 1 1.1 .6l-.3 1 .4 .4" fill="none" stroke="#000" stroke-width=".32"/>
<!-- layer: AUTODIB_HIDRO_5000 -->
<path d="M88.8 114.5l.5 1.4 .4 2.4a1.28 1.28 0 0 0 .3 1.9 1.06 1.06 0 0 1 1.2 .7 1.06 1.06 0 0 1-.5 1.2l-.8 2a3.1 3.1 0 0 0 1 4.8l2.5 2.2M31.7 145.8l.5 .4a3.4 3.4 0 0 0 2.4 1.7l.6 .8 2 1.9 2.3 1.4a7 7 0 0 1 2.9 2.7l2.7 1.3a2.23 2.23 0 0 0 3 .2l.7 .6 4.1 5M37.7 150.9a3.8 3.8 0 0 0-.5 2.7l-.2 .4a3.3 3.3 0 0 0-.5 3.5v.1a5.6 5.6 0 0 0-.6 3.1 1.08 1.08 0 0 0 1.1 1.1h2.1l.1 .3v1l.8 1.1 .5 .4 2.2 .1 .3 .5a2.06 2.06 0 0 0 1.6 2l.7 .5a1.86 1.86 0 0 1 1.2 1.4l1.3 .4h1.9l.9 .3M77.7 152l.7 2 1.7 .9 .4 .6 2.1 1.4a2.28 2.28 0 0 1 1.4 1.6l-.1 .6 1.8 1.7v1.2a1.49 1.49 0 0 0 .9 1.4l.3 2.7 1.7 3.3 2.1 1.8v.5a1.1 1.1 0 0 0 .7 1.2l.4 .5 1.5 .4a3.4 3.4 0 0 0 2.4 1l.9 .8 1.8 .9a7.5 7.5 0 0 1 3.1 4.6l.4 3.3 1 1.5 1.4 6.9 1.2 1 .9 3.5 .2 .3 1.2 .2 .4 .5a3.6 3.6 0 0 0 3.1 .7l.5 .4 .4 1 .1 2.4 .9 .8 .3 .5M118 142.3l-1.1-1.7a6.9 6.9 0 0 0-3-3.8l-.6-.2a16.5 16.5 0 0 1-6-1.6l-3.2-2.1a3.9 3.9 0 0 0-4.5-.9 8.6 8.6 0 0 1-5.7-.7l-.5-.2-1 3.4a3.4 3.4 0 0 0 .5 2.6l.6 1.9v2.7l.9 2a1.73 1.73 0 0 1 1.7 1.7l1.6 2 1.4 1.2M31.8 170.9l1.7-.2a1.22 1.22 0 0 1 1.4 1.2 2.86 2.86 0 0 0 1.1 2.4l.3 .2 2.4-.7a.74 .74 0 0 1 1.1 .6l-.3 1 .4 .4M40.2 176.1l1.1 .2a3.3 3.3 0 0 1 2.9 .2l.8 2.3 1.6 .3 .8 .8 3.3 1.6v.6l-1.5 1.3-.1 .4 2.2 2.5 .5 1-.4 3.4 .1 .7 2.5 .5 10.7 6.5a6.3 6.3 0 0 0 6.5 1.1 4 4 0 0 1 4.2 1.5 3.1 3.1 0 0 1 1.6 3.2l.2 .3M51 170l.9 1a1.99 1.99 0 0 0 1.2 2.6l1.2 1.1 .6 2.6 .4 .5a4.3 4.3 0 0 1 3.1 1.2l.1 .3a3.6 3.6 0 0 1-.1 2.6 4.3 4.3 0 0 0 2.4 3.1 7.8 7.8 0 0 0 5.5 1l.4 .1 1.2 1.8a39.2 39.2 0 0 0 11 7.6 21 21 0 0 0 5.7 3.2 11.8 11.8 0 0 1 4.6 5l.4 .4" fill="none" stroke="#000" stroke-width=".32"/>
<!-- layer: COTAS -->
<path d="M103.5 134.1l2.6 1.8M62.4 154.3h9l3.4 7.5M100.3 176.3l1.9 2.5M48.3 184.8l2 2.5M68.8 186.5l2.4 2.1" fill="none" stroke="#000" stroke-width=".32"/>
<path d="M103.2 133.8l1.4 .7-.3 .5zM74.5 162l.6-.4 .5 2zM100 176.1l1.2 1-.4 .3zM48.1 184.6l1.2 1-.5 .3zM68.6 186.3l1.3 .9-.3 .3z" fill="#000" stroke="#000" stroke-width=".32"/>
<!-- layer: TW_Marco_Derrotero -->
<path d="M246.3 169.1v-15.8h70v15.8" fill="none" stroke="#000" stroke-width=".32"/>
<path d="M246.3 160.1h70M246.3 164.1h70M246.3 169.1h70M266.3 160.1v9M291.3 160.1v9" fill="none" stroke="#000" stroke-width=".32"/>
<!-- layer: TW_Texto_Derrotero -->
<path d="M254.8 165.6h.9l.3 .4-.2 .6-.9 .1 .8-.1 .2-.3-.2-.6h-.8v1.9zM256.7 167.4l.3 .1zM256.8 167.4h.1M257.7 165.6l.1 2z" fill="none" stroke="#000" stroke-width=".32"/>
<!-- layer: 0 -->
<path d="M94.2 298.5l23.3-18.8 55.9 70.7-23.5 18.8z" fill="none" stroke="#000" stroke-width=".51"/>
<!-- layer: Tabla_Derrotero -->
<path d="M259.9 70.1h70v31h-70zM259.9 77.1h70M273.9 77.1v24M301.9 77.1v24M259.9 81.1h70M259.9 86.1h70M259.9 91.1h70M259.9 96.1h70" fill="none" stroke="#000" stroke-width=".32"/>
<text font-size="10.1" x="219.4" y="445.9">675.00m</text>
<text font-size="8.4" x="21.5" y="195.8">QUESADA</text>
<text font-size="7.9" x="94.9" y="123.5">QUEBRADA PALO</text>
<g font-size="7.5">
<text x="53.3" y="217.7">UBICACION GEOGRAFICA</text>
<text x="273.4" y="429.7">2 516134-000</text>
</g>
<text font-size="7.1" x="59.3" y="154.5">LOTE</text>
<g font-size="6.6">
<text x="144.3" y="68.1">XXXXXXXXXX</text>
<text x="181.3" y="141.1">A QUESADA</text>
<text x="125.2" y="323.8">ZONA</text>
<text x="125.2" y="329.1">VERDE</text>
</g>
<g font-size="6.2">
<text x="144.6" y="62.1">ENTERO N°</text>
<text x="29.3" y="106.5">A QUESADA</text>
<text x="244.1" y="225.8">A FINCAS</text>
<text x="229.3" y="434.6">AREA</text>
</g>
<g font-size="5.7">
<text x="118.5" y="198.3">A FINCAS</text>
<text x="20.5" y="335.5">A FINCAS</text>
</g>
<g font-size="5.3">
<text x="270.6" y="159.1">REFERENCIAS</text>
<text x="250.5" y="164.4">PUNTO</text>
<text x="274.5" y="164.4">ESTE</text>
<text x="298.1" y="164.4">NORTE</text>
<text x="269.9" y="169">455249.98</text>
<text x="293.9" y="169">1142829.35</text>
<text x="59.3" y="222.6">HOJA QUESADA - AGUAS ZARCAS</text>
<text x="73" y="235.3">PROYECCION CRTM05</text>
<text x="156.6" y="418.4">SITUADO EN: LA LLANADA</text>
<text x="103.4" y="430">ESCALA</text>
<text x="122.8" y="430">1:500</text>
<text x="103" y="435">FECHA</text>
<text x="122.4" y="435">MAYO 2026</text>
<text x="156.6" y="435.3">CANTON:</text>
<text x="180.3" y="435.3">10° SAN CARLOS</text>
<text x="178.2" y="443.8">2° ALAJUELA</text>
<text x="281.2" y="438.5">21001051613400</text>
<text x="19.4" y="447.7">JORGE MARIO GUERRERO VARGAS</text>
<text x="282.2" y="448">1ha4183.00m</text>
</g>
<g font-size="4.9">
<text x="104.4" y="417">PROTOCOLO:</text>
<text x="126.3" y="417.7">TOMO</text>
<text x="138.3" y="417.7">24381</text>
<text x="126.3" y="422.6">FOLIO</text>
<text x="138.3" y="422.6">026</text>
<text x="19.4" y="444.1">TOPOGRAFO ASOCIADO: T.A. 8914</text>
</g>
<text font-size="3.5" x="107.4" y="269.3" transform="rotate(-38 107.4 269.3)">14.00</text>
<g font-size="3.2">
<text x="214.9" y="352.3">NOTAS:</text>
<text x="213.9" y="356.2">-ESCALA DEL MAPA CATASTRAL 1:5000</text>
<text x="213.9" y="360">-EPOCA 2014.59,SISTEMA CR-SIRGAS, PROYECCION CRTM05,</text>
<text x="213.9" y="363.9">-METODO DE ENLACE A LA RED DE COORDENADAS CRTM05,</text>
<text x="213.9" y="371.6">-EXACTITUD RELATIVA : +/-0.10m,</text>
<text x="214.9" y="367.7">MEDICION ENLACE A ESTACION CIQUE</text>
<text x="213.9" y="375.4">-EXACTITUD ABSOLUTA : +/-0.10m</text>
<text x="213.9" y="379.3">-DOY FE QUE LOS LINDEROS SON EXISTENTES</text>
<text x="213.9" y="383.1">-TODAS LAS MEDIDAS ESTAN DADAS EN METROS</text>
<text x="213.9" y="386.9">-MODIFICA AL PLANO CATASTRADO N°A-1721978-2014</text>
<text x="213.9" y="390.7">-COLINDANTE A: 21001050284700.</text>
</g>
<g font-size="3.1">
<text x="74.8" y="101.8" transform="rotate(-90 74.8 101.8)">454887.99</text>
<text x="134.6" y="162.9">1142472.04</text>
</g>
<g font-size="2.8">
<text x="275.3" y="74.6">LISTADO DE COORDENADAS</text>
<text x="262" y="80.1">PUNTO</text>
<text x="281.7" y="79.8">ESTE (m)</text>
<text x="308.5" y="79.8">NORTE (m)</text>
<text x="266.2" y="89.6">2</text>
<text x="266.3" y="84.6">1</text>
<text x="281.4" y="84.6">454868.22</text>
<text x="281.4" y="89.6">454879.92</text>
<text x="308.4" y="84.6">1142485.05</text>
<text x="308.4" y="89.6">1142494.44</text>
<text x="266.1" y="94.6">3</text>
<text x="281.4" y="94.6">454907.80</text>
<text x="308.5" y="94.6">1142459.12</text>
<text x="266.2" y="99.6">4</text>
<text x="281.6" y="99.6">454896.11</text>
<text x="308.4" y="99.6">1142449.73</text>
<text x="214.2" y="192.9">P.I</text>
<text x="116.5" y="284.2">2</text>
<text x="96.4" y="299.9">1</text>
<text x="104.6" y="294.3" transform="rotate(-38 104.6 294.3)">15.00</text>
<text x="169.2" y="351">3</text>
<text x="149.4" y="366.8">4</text>
</g>
</svg>
